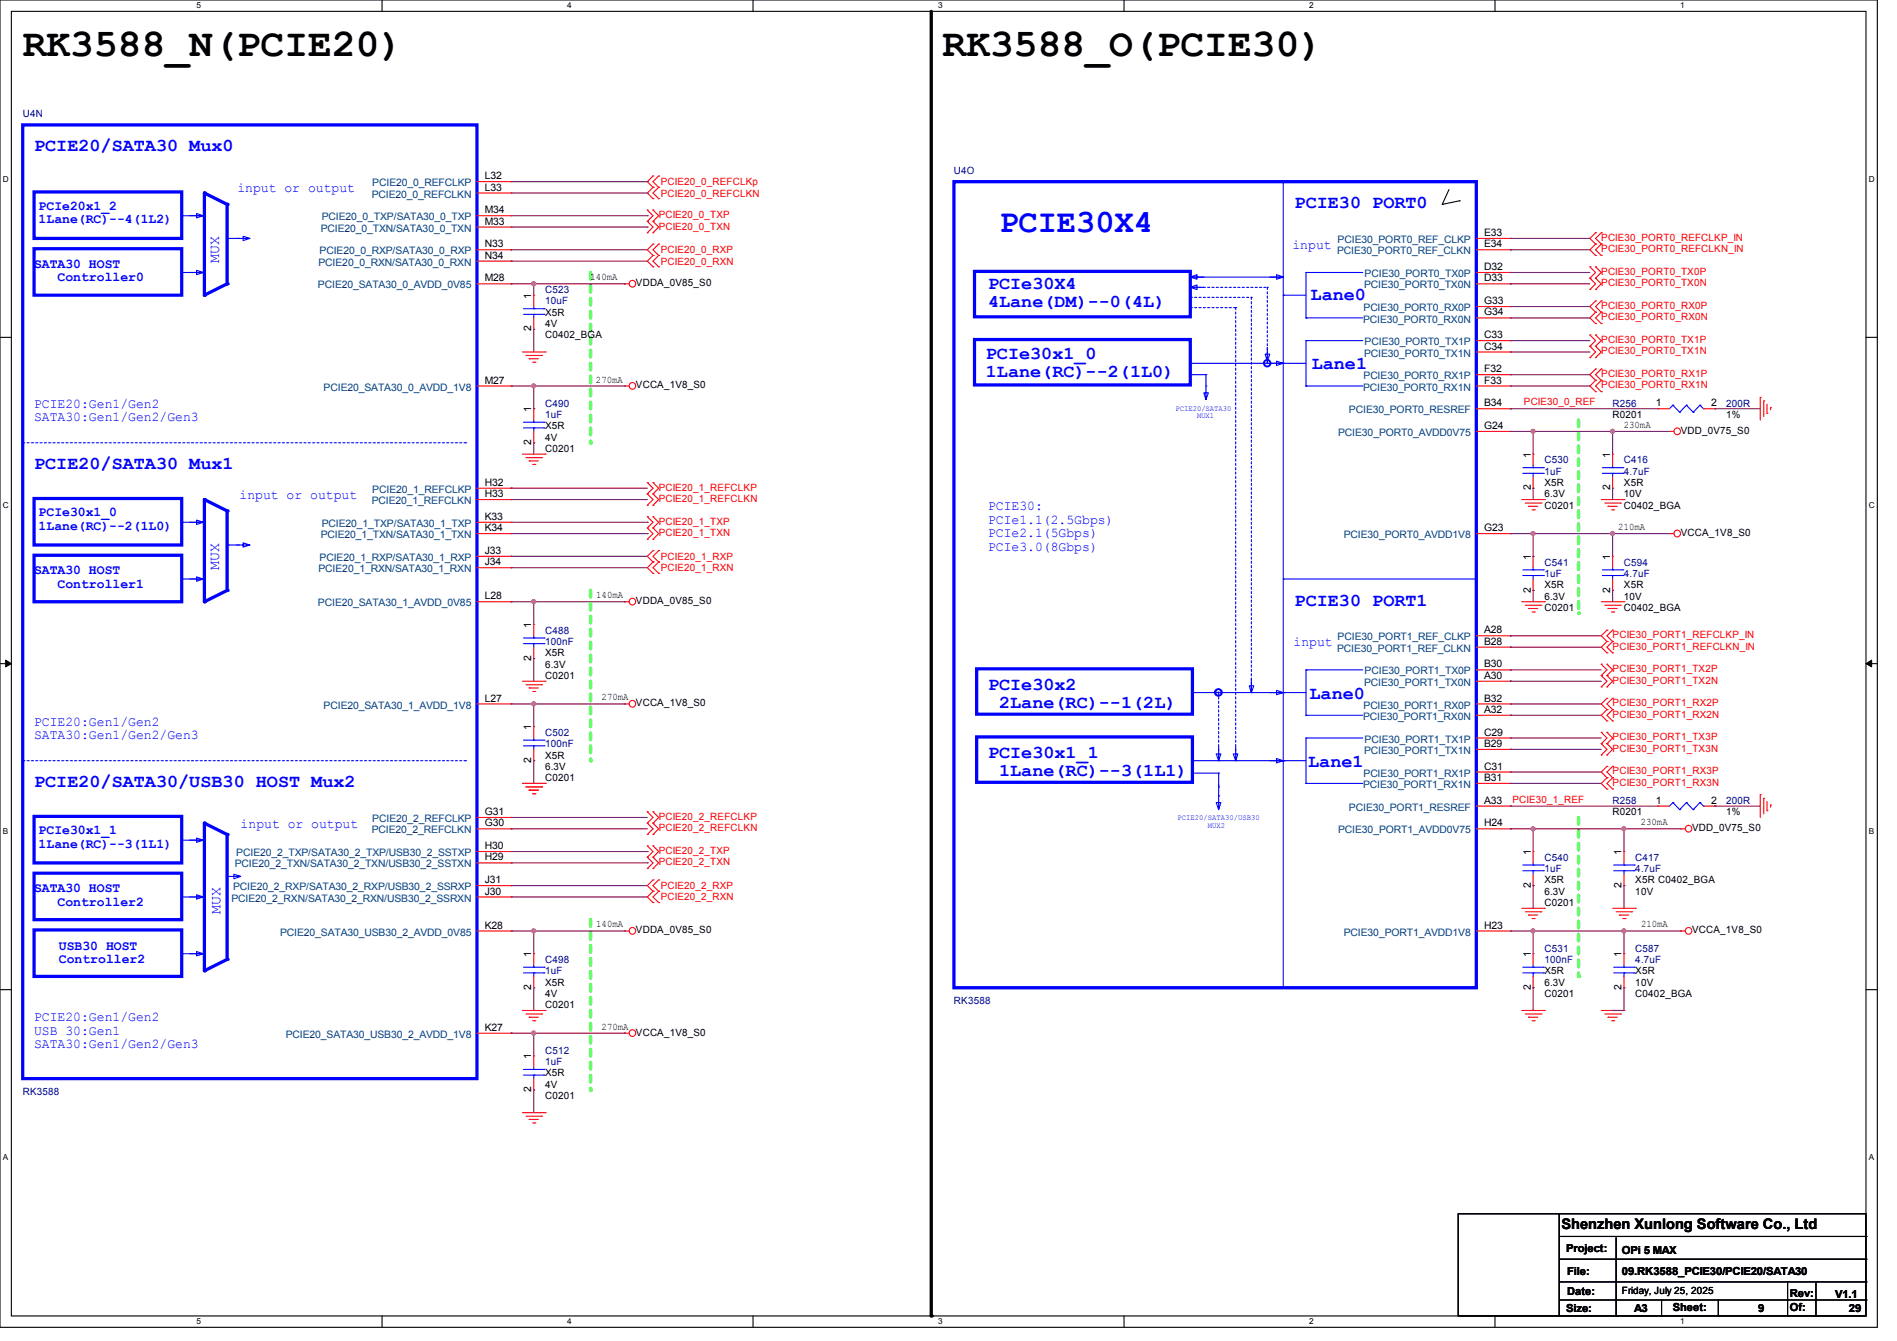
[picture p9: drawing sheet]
<svg xmlns="http://www.w3.org/2000/svg" width="297mm" height="210mm" viewBox="0 0 297 210" stroke-linecap="round" stroke-linejoin="round" font-family="sans-serif">
<g fill="none" stroke="#000" stroke-width=".17">
<path d="M0 0h293.9v207.9h-293.9zM1.8 1.8h290.3v204.3h-290.3zM59.8 0v1.8M117.9 0v1.8M176 0v1.8M234.1 0v1.8M0 52.8h1.8M292.1 52.8h1.8M0 103.9h1.8M292.1 103.9h1.8M0 155h1.8M292.1 155h1.8"/>
<path d="M59.8 206.1v1.8M117.9 206.1v1.8M176 206.1v1.8M234.1 206.1v1.8"/>
</g>
<path d="M.9 103.4l.9 .5-.9 .5zM292.1 103.9l.9-.5v1z" fill="#000"/>
<path d="M.9 103.4l.9 .5-.9 .5zM292.1 103.9l.9-.5v1z" fill="none" stroke="#000" stroke-width=".16"/>
<path d="M145.8 1.8v204.3" fill="none" stroke="#000" stroke-width=".51"/>
<circle cx="145.8" cy="206.1" r=".25" fill="#000"/>
<path d="M247.1 65.8v30.2" fill="none" stroke="#0f0" stroke-width=".51" stroke-dasharray="1 1"/>
<circle cx="247.1" cy="96" r=".25" fill="#0f0" stroke-dasharray="1 1"/>
<path d="M247.1 128v24.9" fill="none" stroke="#0f0" stroke-width=".51" stroke-dasharray="1 1"/>
<circle cx="247.1" cy="152.9" r=".25" fill="#0f0" stroke-dasharray="1 1"/>
<path d="M92.5 144v26.7" fill="none" stroke="#0f0" stroke-width=".51" stroke-dasharray="1 1"/>
<circle cx="92.5" cy="170.7" r=".25" fill="#0f0" stroke-dasharray="1 1"/>
<path d="M92.5 92.5v26.6" fill="none" stroke="#0f0" stroke-width=".51" stroke-dasharray="1 1"/>
<circle cx="92.5" cy="119.1" r=".25" fill="#0f0" stroke-dasharray="1 1"/>
<path d="M92.5 42.7v26.6" fill="none" stroke="#0f0" stroke-width=".51" stroke-dasharray="1 1"/>
<circle cx="92.5" cy="69.3" r=".25" fill="#0f0" stroke-dasharray="1 1"/>
<g fill="none" stroke="#000" stroke-width=".17">
<path d="M225.8 32h.1M226.9 29.7l-1.1 2.3M228.5 31.5h.1M228.5 31.5l-2.7 .5M228.3 190.1h15.8v16h-15.8zM244.1 190.1h48v16h-48zM244.1 197.2h48M244.3 193.6h47.8M253 193.8v12.3M292.1 193.6h.1M292.1 197.2h.1M244.1 200.7h48"/>
<path d="M244.1 203.6h48M253 206.1h.1M260.1 206.1h.1M260.1 203.6v2.5M269 206.1h.1M269 203.6v2.5M279.9 206.1h.1M279.9 200.7v5.4M284.3 200.7h.1M284.3 200.7v5.4M292.1 200.7h.1M292.1 203.6h.1"/>
</g>
<g fill="none" stroke="#f00" stroke-width=".17">
<path d="M101.3 34.7h.1M101.3 32.9h.1M101.3 36.4h.1M101.3 32.9l.9 .9-.9 .9M101.3 34.7l.9 .9-.9 .8M102.2 34.7h.1M102.2 32.9h.1M102.2 36.4h.1M102.2 38.2h.1M102.2 29.3h.1M102.2 31.1h.1M102.2 27.6h.1"/>
<path d="M102.2 32.9l.9 .9-.9 .9M102.2 34.7l.9 .9-.9 .8M102.2 38.2l-.9 .9 .9 .9M102.2 29.3l-.9 .9 .9 .9M102.2 27.6l-.9 .8 .9 .9M103.1 38.2h.1M103.1 31.1h.1M103.1 29.3h.1M103.1 27.6h.1M103.1 38.2l-.9 .9 .9 .9M103.1 29.3l-.9 .9 .9 .9M103.1 27.6l-.9 .8 .9 .9"/>
<path d="M249.8 36.4h.1M249.8 38.2h.1M249.8 36.4l-.9 .9 .9 .9M249.8 38.2l-.9 .9 .9 .9M250.7 38.2h.1M250.7 36.4h.1M250.7 36.4l-.9 .9 .9 .9M250.7 38.2l-.9 .9 .9 .9M81.8 55.1h3.5M82.3 55.7h2.5M82.8 56.2h.1M82.8 56.2h1.5"/>
<path d="M83.4 56.7h.3M83.7 56.7h.1M84.8 55.7h.1M85.3 55.1h.1M97.8 44.4h.1M97.8 44.4h.7M102.2 40h.1M102.2 41.8h.1M102.2 40l-.9 .9 .9 .9M103.1 40h.1M103.1 41.8h.1M103.1 40l-.9 .9 .9 .9"/>
<path d="M248.9 43.6h.1M248.9 41.8h.1M248.9 45.3h.1M248.9 54.2h.1M248.9 52.5h.1M248.9 56h.1M248.9 41.8l.9 .9-.9 .9M248.9 43.6l.9 .8-.9 .9M248.9 52.5l.9 .8-.9 .9M248.9 54.2l.9 .9-.9 .9M249.8 40h.1M249.8 43.6h.1"/>
<path d="M249.8 41.8h.1M249.8 45.3h.1M249.8 47.1h.1M249.8 48.9h.1M249.8 50.7h.1M249.8 57.8h.1M249.8 59.6h.1M249.8 54.2h.1M249.8 52.5h.1M249.8 56h.1M249.8 41.8l.9 .9-.9 .9M249.8 43.6l.9 .8-.9 .9"/>
<path d="M249.8 47.1l-.9 .9 .9 .9M249.8 48.9l-.9 .9 .9 .9M249.8 57.8l-.9 .9 .9 .9M249.8 59.6l-.9 .9 .9 .8M249.8 52.5l.9 .8-.9 .9M249.8 54.2l.9 .9-.9 .9M250.7 40h.1M250.7 48.9h.1M250.7 47.1h.1M250.7 50.7h.1M250.7 59.6h.1M250.7 57.8h.1"/>
<path d="M250.7 47.1l-.9 .9 .9 .9M250.7 48.9l-.9 .9 .9 .9M250.7 57.8l-.9 .9 .9 .9M250.7 59.6l-.9 .9 .9 .8M81.8 71.1h3.5M82.3 71.7h2.5M82.8 72.2h.1M82.8 72.2h1.5M83.4 72.7h.3M83.7 72.7h.1M84.8 71.7h.1M85.3 71.1h.1"/>
<path d="M97.8 60.5h.1M97.8 60.5h.7M101.3 79.1h.1M101.3 77.3h.1M101.3 75.6h.1M101.3 77.3l.9 .9-.9 .9M101.3 75.6l.9 .9-.9 .8M102.2 79.1h.1M102.2 77.3h.1M102.2 75.6h.1M102.2 77.3l.9 .9-.9 .9M102.2 75.6l.9 .9-.9 .8"/>
<path d="M238.3 78.2h3.5M238.8 78.8h2.5M239.3 79.3h.1M239.3 79.3h1.4M239.9 79.8h.3M240.2 79.8h.1M241.3 78.8h.1M241.8 78.2h.1M249.8 61.3h.1M250.7 61.3h.1M250.7 78.2h3.6M251.2 78.8h2.5"/>
<path d="M251.8 79.3h.1M251.8 79.3h1.4M252.3 79.8h.3M252.6 79.8h.1M253.7 78.8h.1M254.3 78.2h.1M261.4 67.6h.1M261.4 67.6h.7M275.6 62.2h.1M275.6 62.2v3.6M276.1 62.8h.1M276.1 62.8v2.4"/>
<path d="M276.6 64.7h.1M276.6 63.3v1.4M277.2 63.8h.1M277.2 63.8v.4M97.8 94.2h.1M97.8 94.2h.7M101.3 84.5h.1M101.3 82.7h.1M101.3 80.9h.1M101.3 82.7l.9 .9-.9 .9M101.3 80.9l.9 .9-.9 .9M102.2 84.5h.1"/>
<path d="M102.2 82.7h.1M102.2 80.9h.1M102.2 88h.1M102.2 89.8h.1M102.2 86.2h.1M102.2 82.7l.9 .9-.9 .9M102.2 80.9l.9 .9-.9 .9M102.2 88l-.9 .9 .9 .9M102.2 86.2l-.9 .9 .9 .9M103.1 89.8h.1M103.1 88h.1M103.1 86.2h.1"/>
<path d="M103.1 88l-.9 .9 .9 .9M103.1 86.2l-.9 .9 .9 .9M238.3 94.2h3.5M238.8 94.8h2.5M239.3 95.3h.1M239.3 95.3h1.4M239.9 95.8h.3M240.2 95.8h.1M241.3 94.8h.1M241.8 94.2h.1M250.7 94.2h3.6M251.2 94.8h2.5"/>
<path d="M251.6 98.7h.1M251.6 98.7l-.9 .9 .9 .9M251.8 95.3h.1M251.8 95.3h1.4M252.3 95.8h.3M252.5 98.7h.1M252.5 98.7l-.9 .9 .9 .9M252.6 95.8h.1M253.7 94.8h.1M254.3 94.2h.1M261.4 83.6h.1M261.4 83.6h.7"/>
<path d="M81.8 106.7h3.5M82.3 107.2h2.5M82.8 107.7h.1M82.8 107.7h1.5M83.4 108.3h.3M83.7 108.3h.1M84.8 107.2h.1M85.3 106.7h.1M97.8 110.2h.1M97.8 110.2h.7M250.7 105.8h.1M250.7 104h.1"/>
<path d="M250.7 107.6h.1M250.7 116.5h.1M250.7 114.7h.1M250.7 118.2h.1M250.7 104l.9 .9-.9 .9M250.7 105.8l.9 .9-.9 .9M250.7 114.7l.9 .9-.9 .9M250.7 116.5l.9 .8-.9 .9M251.6 100.5h.1M251.6 102.2h.1M251.6 105.8h.1M251.6 104h.1"/>
<path d="M251.6 107.6h.1M251.6 116.5h.1M251.6 114.7h.1M251.6 118.2h.1M251.6 109.3h.1M251.6 111.1h.1M251.6 112.9h.1M251.6 100.5l-.9 .8 .9 .9M251.6 104l.9 .9-.9 .9M251.6 105.8l.9 .9-.9 .9M251.6 114.7l.9 .9-.9 .9M251.6 116.5l.9 .8-.9 .9"/>
<path d="M251.6 109.3l-.9 .9 .9 .9M251.6 111.1l-.9 .9 .9 .9M252.5 100.5h.1M252.5 102.2h.1M252.5 111.1h.1M252.5 109.3h.1M252.5 112.9h.1M252.5 100.5l-.9 .8 .9 .9M252.5 109.3l-.9 .9 .9 .9M252.5 111.1l-.9 .9 .9 .9M81.8 122.7h3.5M82.3 123.2h2.5"/>
<path d="M82.8 123.7h.1M82.8 123.7h1.5M83.4 124.3h.3M83.7 124.3h.1M84.8 123.2h.1M85.3 122.7h.1M101.3 128.9h.1M101.3 127.1h.1M101.3 130.7h.1M101.3 134.2h.1M101.3 132.5h.1M101.3 136h.1"/>
<path d="M101.3 127.1l.9 .9-.9 .9M101.3 128.9l.9 .9-.9 .9M101.3 132.5l.9 .8-.9 .9M101.3 134.2l.9 .9-.9 .9M102.2 128.9h.1M102.2 127.1h.1M102.2 130.7h.1M102.2 139.6h.1M102.2 134.2h.1M102.2 132.5h.1M102.2 136h.1M102.2 137.8h.1"/>
<path d="M102.2 127.1l.9 .9-.9 .9M102.2 128.9l.9 .9-.9 .9M102.2 139.6l-.9 .9 .9 .9M102.2 132.5l.9 .8-.9 .9M102.2 134.2l.9 .9-.9 .9M102.2 137.8l-.9 .9 .9 .9M103.1 139.6h.1M103.1 137.8h.1M103.1 139.6l-.9 .9 .9 .9M103.1 137.8l-.9 .9 .9 .9M251.6 120h.1M251.6 121.8h.1"/>
<path d="M251.6 123.6h.1M251.6 120l-.9 .9 .9 .9M251.6 121.8l-.9 .9 .9 .9M252.5 121.8h.1M252.5 120h.1M252.5 123.6h.1M252.5 120l-.9 .9 .9 .9M252.5 121.8l-.9 .9 .9 .9M263.1 129.8h.1M263.1 129.8h.8M275.6 124.5h.1M275.6 124.5v3.5"/>
<path d="M276.1 125h.1M276.1 125v2.5M276.6 127h.1M276.6 125.5v1.5M277.2 126.1h.1M277.2 126.1v.3M81.8 158.2h3.5M82.3 158.8h2.5M82.8 159.3h.1M82.8 159.3h1.5M83.4 159.9h.3M83.7 159.9h.1"/>
<path d="M84.8 158.8h.1M85.3 158.2h.1M97.8 145.8h.1M97.8 145.8h.7M102.2 141.4h.1M103.1 141.4h.1M238.3 158.2h3.5M238.3 142.2h3.5M238.8 158.8h2.5M238.8 142.8h2.5M239.3 159.3h.1M239.3 143.3h.1"/>
<path d="M239.3 159.3h1.4M239.3 143.3h1.4M239.9 159.9h.3M239.9 143.8h.3M240.2 159.9h.1M240.2 143.8h.1M241.3 158.8h.1M241.3 142.8h.1M241.8 158.2h.1M241.8 142.2h.1M250.7 158.2h3.6M251.2 158.8h2.5"/>
<path d="M251.8 159.3h.1M251.8 159.3h1.4M252.3 159.9h.3M252.5 142.2h3.5M252.6 159.9h.1M253 142.8h2.5M253.5 143.3h.1M253.5 143.3h1.5M253.7 158.8h.1M254.1 143.8h.3M254.3 158.2h.1M254.4 143.8h.1"/>
<path d="M255.5 142.8h.1M256 142.2h.1M263.1 145.8h.1M263.1 145.8h.8M81.8 174.2h3.5M82.3 174.8h2.5M82.8 175.3h.1M82.8 175.3h1.5M83.4 175.9h.3M83.7 175.9h.1M84.8 174.8h.1M85.3 174.2h.1"/>
<path d="M97.8 161.8h.1M97.8 161.8h.7"/>
<circle cx="99" cy="44.4" r=".52"/>
<circle cx="99" cy="60.4" r=".52"/>
<circle cx="262.6" cy="67.5" r=".52"/>
<circle cx="99" cy="94.2" r=".52"/>
<circle cx="262.6" cy="83.5" r=".52"/>
<circle cx="99" cy="110.2" r=".52"/>
<circle cx="264.4" cy="129.8" r=".52"/>
<circle cx="99" cy="145.8" r=".52"/>
<circle cx="264.4" cy="145.8" r=".52"/>
<circle cx="99" cy="161.8" r=".52"/>
</g>
<path d="M3.6 19.6h71.1v149.3h-71.1zM5.3 30.1h23.1v7.2h-23.1zM5.3 38.9h23.1v7.3h-23.1zM5.3 78.1h23.1v7.2h-23.1zM5.3 87h23.1v7.2h-23.1zM5.3 136.7h23.1v7.3h-23.1zM5.3 127.8h23.1v7.3h-23.1zM32 128.9v23.1M5.3 145.6h23.1v7.3h-23.1z" fill="none" stroke="#00f" stroke-width=".51"/>
<path d="M3.6 69.3h69.3M72.9 69.3h.1M3.6 119.1h69.3M72.9 119.1h.1" fill="none" stroke="#00f" stroke-width=".17" stroke-dasharray=".3 .3"/>
<path d="M28.4 131.6h3.6M32 131.6h.1" fill="none" stroke="#00f" stroke-width=".17"/>
<circle cx="32" cy="152" r=".25" fill="#00f"/>
<path d="M35.6 150.2l-3.6 1.8" fill="none" stroke="#00f" stroke-width=".51"/>
<circle cx="35.6" cy="150.2" r=".25" fill="#00f"/>
<path d="M35.6 130.7v19.5" fill="none" stroke="#00f" stroke-width=".51"/>
<circle cx="35.6" cy="130.7" r=".25" fill="#00f"/>
<path d="M32 128.9l3.6 1.8" fill="none" stroke="#00f" stroke-width=".51"/>
<circle cx="32" cy="128.9" r=".25" fill="#00f"/>
<path d="M35.7 85.3h.1M35.7 85.3h1.8M28.4 140.5h3.6M28.4 149.4h3.6M32 140.5h.1M32 149.4h.1" fill="none" stroke="#00f" stroke-width=".17"/>
<path d="M35.6 80v12.5" fill="none" stroke="#00f" stroke-width=".51"/>
<circle cx="35.6" cy="80" r=".25" fill="#00f"/>
<path d="M28.4 90.7h3.6M32 90.7h.1" fill="none" stroke="#00f" stroke-width=".17"/>
<path d="M35.6 92.5l-3.6 1.7" fill="none" stroke="#00f" stroke-width=".51"/>
<circle cx="35.6" cy="92.5" r=".25" fill="#00f"/>
<path d="M32 78.2l3.6 1.8" fill="none" stroke="#00f" stroke-width=".51"/>
<circle cx="32" cy="78.2" r=".25" fill="#00f"/>
<path d="M32 78.2v16" fill="none" stroke="#00f" stroke-width=".51"/>
<circle cx="32" cy="94.2" r=".25" fill="#00f"/>
<path d="M28.4 81.8h3.6M32 81.8h.1" fill="none" stroke="#00f" stroke-width=".17"/>
<path d="M32 30.2v16" fill="none" stroke="#00f" stroke-width=".51"/>
<circle cx="32" cy="46.2" r=".25" fill="#00f"/>
<path d="M32 30.2l3.6 1.8" fill="none" stroke="#00f" stroke-width=".51"/>
<circle cx="32" cy="30.2" r=".25" fill="#00f"/>
<path d="M35.6 44.4l-3.6 1.8" fill="none" stroke="#00f" stroke-width=".51"/>
<circle cx="35.6" cy="44.4" r=".25" fill="#00f"/>
<path d="M28.4 42.7h3.6M32 42.7h.1" fill="none" stroke="#00f" stroke-width=".17"/>
<path d="M35.6 32v12.4" fill="none" stroke="#00f" stroke-width=".51"/>
<circle cx="35.6" cy="32" r=".25" fill="#00f"/>
<g fill="none" stroke="#00f" stroke-width=".17">
<path d="M28.4 33.8h3.6M29.7 33.8h2.1l-1 .3v-.7l1 .4M32 33.8h.1M35.7 37.3h.1M35.7 37.3h1.8M37 37.3h2.1l-1 .4v-.7l1 .3M200.9 28.4v126.3M29.7 42.7h2.1l-1 .3v-.7l1 .4M82 49.2h3.2M82 48.3h3.2M83.6 48.3h.1M83.6 49.2h.1"/>
<path d="M83.6 48v.3M83.6 49.2v.6M85.2 49.2h.1M85.2 48.3h.1M186.4 43.4h.1M186.4 56.9h.1M186.4 56.9h18.1M186.4 43.4h14.5M186.4 58.7h2.4M188.8 58.7h.1M188.8 58.7v1.8M200.9 46.2h.1"/>
<path d="M200.9 56.9h.1M200.9 46.2h3.6M204.5 42.7h.1M204.5 49.8h.1M204.5 53.3h.1M204.5 42.7h8.9M204.5 49.8h8.9M204.5 42.7v7.1M204.5 53.3v7.2M204.5 53.3h8.9M82 67h3.2M82 66.1h3.2"/>
<path d="M83.6 66.1h.1M83.6 67h.1M83.6 65.8v.3M83.6 67v.6M85.2 67h.1M85.2 66.1h.1M188.8 60.5h.1M204.5 60.5h.1M204.5 60.5h8.9M238.4 74.1h3.2M238.4 73.2h3.2M240 73.2h.1"/>
<path d="M240 74.1h.1M240 72.9v.3M240 74.1v.6M241.6 74.1h.1M241.6 73.2h.1M250.9 74.1h3.2M250.9 73.2h3.2M252.5 73.2h.1M252.5 74.1h.1M252.5 72.9v.3M252.5 74.1v.6M254.1 74.1h.1"/>
<path d="M254.1 73.2h.1M29.7 81.8h2.1l-1 .3v-.7l1 .4M29.7 90.7h2.1l-1 .3v-.7l1 .4M37 85.3h2.1l-1 .4v-.7l1 .3M200.9 90.7h.1M200.9 90.7h30.2M186.7 108.5h.1M186.7 119.1h.1M186.7 108.5h17.8M186.7 119.1h17.8M200.9 108.5h.1M200.9 119.1h.1"/>
<path d="M204.5 112h.1M204.5 104.9h.1M204.5 115.6h.1M204.5 104.9v7.1M204.5 115.6v7.1M204.5 112h8.9M204.5 104.9h8.9M204.5 115.6h8.9M29.7 131.6h2.1l-1 .3v-.7l1 .4M35.6 137.2h2.1l-1.1 .4v-.7l1.1 .3M186.7 121.1h4.1M190.8 124.6h.1"/>
<path d="M190.8 121.1h.1M190.8 123.2h.1M190.8 121.1v3.5M204.5 122.7h.1M204.5 122.7h8.9M238.4 136.4h3.2M238.4 135.5h3.2M240 135.5h.1M240 136.4h.1M240 135.1v.4M240 136.4v.5M241.6 136.4h.1"/>
<path d="M241.6 135.5h.1M252.6 136.4h3.3M252.6 135.5h3.3M254.3 135.5h.1M254.3 136.4h.1M254.3 135.1v.4M254.3 136.4v.5M255.9 136.4h.1M255.9 135.5h.1M29.7 140.5h2.1l-1 .3v-.7l1 .4M29.7 149.4h2.1l-1 .3v-.7l1 .4M200.9 154.7h.1"/>
<path d="M238.4 152.4h3.2M238.4 151.5h3.2M240 151.5h.1M240 152.4h.1M240 151.1v.4M240 152.4v.5M241.6 152.4h.1M241.6 151.5h.1M252.6 152.4h3.3M252.6 151.5h3.3M254.3 151.5h.1M254.3 152.4h.1"/>
<path d="M254.3 151.1v.4M254.3 152.4v.5M255.9 152.4h.1M255.9 151.5h.1"/>
</g>
<g fill="none" stroke="#f00" stroke-width=".17">
<path d="M74.7 28.4h5.3M74.7 30.2h5.3M74.7 35.6h5.3M74.7 33.8h5.3M74.7 39.1h5.3M80 28.4h.1M80 30.2h.1M80 35.6h.1M80 33.8h.1M80 39.1h.1M74.7 44.4h5.3M74.7 40.9h5.3"/>
<path d="M80 44.4h.1M80 40.9h.1M83.6 46.2h.1M83.6 51.6h.1M83.6 46.2v1.8M83.6 49.8v1.8M74.7 76.5h5.3M74.7 78.2h5.3M74.7 60.5h5.3M80 76.5h.1M80 78.2h.1M80 60.5h.1"/>
<path d="M83.6 64h.1M83.6 69.3h.1M83.6 64v1.8M83.6 67.6v1.7M240 71.1h.1M240 76.5h.1M240 71.1v1.8M240 74.7v1.8M252.5 71.1h.1M252.5 76.5h.1M252.5 71.1v1.8M252.5 74.7v1.8"/>
<path d="M74.7 87.1h5.3M74.7 88.9h5.3M74.7 81.8h5.3M74.7 83.6h5.3M74.7 94.2h5.3M80 87.1h.1M80 88.9h.1M80 81.8h.1M80 83.6h.1M80 94.2h.1M74.7 110.2h5.3M80 110.2h.1"/>
<path d="M74.7 129.8h5.3M74.7 128h5.3M74.7 135.1h5.3M74.7 133.3h5.3M74.7 138.7h5.3M80 129.8h.1M80 128h.1M80 135.1h.1M80 133.3h.1M80 138.7h.1M240 133.3h.1M240 138.7h.1"/>
<path d="M240 133.3v1.8M240 136.9v1.8M254.3 133.3h.1M254.3 138.7h.1M254.3 133.3v1.8M254.3 136.9v1.8M74.7 140.5h5.3M74.7 145.8h5.3M80 140.5h.1M80 145.8h.1M240 149.4h.1M240 154.7h.1"/>
<path d="M240 149.4v1.7M240 152.9v1.8M254.3 149.4h.1M254.3 154.7h.1M254.3 149.4v1.7M254.3 152.9v1.8M74.7 161.8h5.3M80 161.8h.1"/>
</g>
<path d="M149.4 28.4h81.7v126.3h-81.7zM152.6 42.5h33.8v7.1h-33.8zM152.6 53.2h33.8v7.1h-33.8zM152.9 104.7h33.8v7.1h-33.8zM152.9 115.4h33.8v7.1h-33.8z" fill="none" stroke="#00f" stroke-width=".51"/>
<g fill="none" stroke="#00f" stroke-width=".17" stroke-dasharray=".3 .3">
<path d="M186.4 45h12M186.4 46.6h9.5M186.4 48.2h7.1M193.5 48.2h.1M193.5 48.2v70.9M195.9 46.6h.1M195.9 46.6v61.9M198.4 45h.1M198.4 45v11.9M198.4 56.9h.1M190.8 108.5v10.6M190.8 119.1h.1"/>
<path d="M193.5 119.1h.1M195.9 108.5h.1"/>
</g>
<path d="M190.6 108.3h.3v.2h-.3z" fill-rule="evenodd" fill="#00f"/>
<path d="M190.6 108.3h.3v.2h-.3z" fill="none" stroke="#00f" stroke-width="1.1"/>
<circle cx="198.4" cy="56.9" r=".15" fill="#00f"/>
<circle cx="198.4" cy="56.9" r=".15" fill="none" stroke="#00f" stroke-width="1.1"/>
<g fill="none" stroke="#00f" stroke-width=".17">
<path d="M186.4 43.4l1 .3v-.7l-1 .4h2.1M186.4 45l1 .3v-.7l-1 .4h2.1M198.4 54.4v2.2l-.3-1.1h.7l-.4 1.1M198.8 43.4h2.1l-1 .3v-.7l1 .4M198.8 56.9h2.1l-1 .3v-.6l1 .3M188.8 60.5v2.1l-.3-1.1h.7l-.4 1.1M261.9 63.5h.1M261.9 63.5l-.5 .5M261.9 63.5l1.1 1.1M263 64.6h.1M264 63.5h.1M264 63.5l-1 1.1"/>
<path d="M264 63.5l1.1 1.1M265.1 64.6h.1M266.1 63.5h.1M266.1 63.5l-1 1.1M266.1 63.5l.6 .5M266.7 64h.1M82 99.9h3.2M83.6 99.9h.1M83.6 99.6v.3M85.2 99.9h.1M238.4 90.1h3.2M238.4 89.2h3.2"/>
<path d="M240 89.2h.1M240 90.1h.1M240 88.9v.3M240 90.1v.6M241.6 90.1h.1M241.6 89.2h.1M250.9 90.1h3.2M250.9 89.2h3.2M252.5 89.2h.1M252.5 90.1h.1M252.5 88.9v.3M252.5 90.1v.6"/>
<path d="M254.1 90.1h.1M254.1 89.2h.1M82 100.8h3.2M82 116.8h3.2M82 115.9h3.2M83.6 100.8h.1M83.6 115.9h.1M83.6 116.8h.1M83.6 100.8v.5M83.6 115.6v.3M83.6 116.8v.5M85.2 100.8h.1"/>
<path d="M85.2 116.8h.1M85.2 115.9h.1M190.8 117v2.1l-.4-1h.7l-.3 1M193.5 117v2.1l-.4-1h.7l-.3 1M195.9 106.3v2.2l-.3-1.1h.7l-.4 1.1M198.8 108.5h2.1l-1 .3v-.7l1 .4M198.8 119.1h2.1l-1 .4v-.7l1 .3M190.8 124.6v2.2l-.4-1.1h.7l-.3 1.1M261.9 125.7h.1M261.9 125.7l-.5 .5M261.9 125.7l1.1 1.1M263 126.8h.1"/>
<path d="M264 125.7h.1M264 125.7l-1 1.1M264 125.7l1.1 1.1M265.1 126.8h.1M266.1 125.7h.1M266.1 125.7l-1 1.1M266.1 125.7l.6 .5M266.7 126.2h.1M82 152.4h3.2M82 151.5h3.2M83.6 151.5h.1M83.6 152.4h.1"/>
<path d="M83.6 151.1v.4M83.6 152.4v.5M85.2 152.4h.1M85.2 151.5h.1M82 168.4h3.2M82 167.5h3.2M83.6 167.5h.1M83.6 168.4h.1M83.6 167.1v.4M83.6 168.4v.5M85.2 168.4h.1M85.2 167.5h.1"/>
</g>
<g fill="none" stroke="#f00" stroke-width=".17">
<path d="M231.1 37.3h5.4M231.1 39.1h5.4M236.5 37.3h.1M236.5 39.1h.1M231.1 53.3h5.4M231.1 55.1h5.4M231.1 42.7h5.4M231.1 44.4h5.4M231.1 58.7h5.4M231.1 48h5.4M231.1 49.8h5.4M236.5 53.3h.1"/>
<path d="M236.5 55.1h.1M236.5 42.7h.1M236.5 44.4h.1M236.5 58.7h.1M236.5 48h.1M236.5 49.8h.1M231.1 64h5.4M231.1 60.5h5.4M231.1 67.6h5.4M236.5 64h.1M236.5 60.5h.1M236.5 67.6h.1"/>
<path d="M259.6 64h.1M259.6 64h1.8M266.7 64h1.8M268.5 64h.1M83.6 97.8h.1M83.6 97.8v1.8M231.1 99.6h5.4M231.1 83.6h5.4M236.5 99.6h.1M236.5 83.6h.1M240 87.1h.1M240 92.5h.1"/>
<path d="M240 87.1v1.8M240 90.7v1.8M252.5 87.1h.1M252.5 92.5h.1M252.5 87.1v1.8M252.5 90.7v1.8M83.6 103.1h.1M83.6 113.8h.1M83.6 119.1h.1M83.6 101.3v1.8M83.6 113.8v1.8M83.6 117.3v1.8"/>
<path d="M231.1 106.7h5.4M231.1 112h5.4M231.1 101.3h5.4M231.1 117.3h5.4M231.1 104.9h5.4M231.1 110.2h5.4M231.1 115.6h5.4M236.5 106.7h.1M236.5 112h.1M236.5 101.3h.1M236.5 117.3h.1M236.5 104.9h.1"/>
<path d="M236.5 110.2h.1M236.5 115.6h.1M231.1 126.2h5.4M231.1 122.7h5.4M231.1 120.9h5.4M231.1 129.8h5.4M236.5 126.2h.1M236.5 122.7h.1M236.5 120.9h.1M236.5 129.8h.1M259.6 126.2h.1M259.6 126.2h1.8"/>
<path d="M266.7 126.2h1.8M268.5 126.2h.1M83.6 149.4h.1M83.6 154.7h.1M83.6 149.4v1.7M83.6 152.9v1.8M231.1 145.8h5.4M236.5 145.8h.1M83.6 165.4h.1M83.6 170.7h.1M83.6 165.4v1.7M83.6 168.9v1.8"/>
</g>
<g fill="none" stroke="#800040" stroke-width=".17">
<path d="M236.5 37.3h.1M236.5 39.1h.1M236.5 37.3h12.4M236.5 39.1h12.4M236.5 42.7h.1M236.5 44.4h.1M236.5 48h.1M236.5 49.8h.1M236.5 58.7h.1M236.5 53.3h.1M236.5 55.1h.1M236.5 42.7h12.4"/>
<path d="M236.5 44.4h12.4M236.5 48h12.4M236.5 49.8h12.4M236.5 58.7h12.4M236.5 53.3h12.4M236.5 55.1h12.4M236.5 60.5h.1M236.5 60.5h12.4M240 92.5h.1M240 83.6h.1M240 92.5v1.7M240 83.6h12.5"/>
</g>
<circle cx="240" cy="83.5" r=".32" fill="#f0f"/>
<circle cx="240" cy="83.5" r=".32" fill="none" stroke="#f0f" stroke-width=".17"/>
<g fill="none" stroke="#800040" stroke-width=".17">
<path d="M236.5 67.6h.1M236.5 64h.1M236.5 64h23.1M236.5 67.6h16M240 76.5h.1M240 67.6h.1M240 67.6v3.5M240 76.5v1.7M252.5 76.5h.1M252.5 76.5v1.7M268.5 64h.1M268.5 64h7.1"/>
<path d="M236.5 83.6h.1M236.5 83.6h3.5v3.5M240 87.1h.1M252.5 92.5h.1M252.5 83.6h.1M252.5 83.6v3.5M252.5 92.5v1.7"/>
</g>
<circle cx="240" cy="67.5" r=".32" fill="#f0f"/>
<circle cx="240" cy="67.5" r=".32" fill="none" stroke="#f0f" stroke-width=".17"/>
<path d="M252.5 67.6h.1M252.5 67.6v3.5M236.5 126.2h.1M236.5 129.8h.1M236.5 126.2h23.1M236.5 129.8h3.5M254.3 129.8h.1M254.3 129.8h8.8M268.5 126.2h.1M268.5 126.2h7.1M254.3 145.8h.1M254.3 145.8h8.8" fill="none" stroke="#800040" stroke-width=".17"/>
<circle cx="254.2" cy="145.8" r=".32" fill="#f0f"/>
<circle cx="254.2" cy="145.8" r=".32" fill="none" stroke="#f0f" stroke-width=".17"/>
<path d="M240 145.8h.1M240 145.8v3.6M240 145.8h14.3M254.3 145.8h.1M254.3 145.8v3.6" fill="none" stroke="#800040" stroke-width=".17"/>
<circle cx="240" cy="145.8" r=".32" fill="#f0f"/>
<circle cx="240" cy="145.8" r=".32" fill="none" stroke="#f0f" stroke-width=".17"/>
<g fill="none" stroke="#800040" stroke-width=".17">
<path d="M236.5 99.6h.1M236.5 99.6h14.2M236.5 101.3h.1M236.5 106.7h.1M236.5 104.9h.1M236.5 117.3h.1M236.5 115.6h.1M236.5 112h.1M236.5 110.2h.1M236.5 101.3h14.2M236.5 106.7h14.2M236.5 104.9h14.2"/>
<path d="M236.5 117.3h14.2M236.5 115.6h14.2M236.5 112h14.2M236.5 110.2h14.2M236.5 122.7h.1M236.5 120.9h.1M236.5 122.7h14.2M236.5 120.9h14.2M240 129.8h.1M240 129.8v3.5M236.5 145.8h.1M236.5 145.8h3.5"/>
</g>
<circle cx="240" cy="129.8" r=".32" fill="#f0f"/>
<circle cx="240" cy="129.8" r=".32" fill="none" stroke="#f0f" stroke-width=".17"/>
<path d="M240 129.8h.1M240 129.8h14.3M254.3 129.8h.1M254.3 129.8v3.5" fill="none" stroke="#800040" stroke-width=".17"/>
<circle cx="254.2" cy="129.8" r=".32" fill="#f0f"/>
<circle cx="254.2" cy="129.8" r=".32" fill="none" stroke="#f0f" stroke-width=".17"/>
<g fill="none" stroke="#800040" stroke-width=".17">
<path d="M83.6 119.1h.1M83.6 110.2h.1M83.6 110.2v3.6M83.6 119.1v3.6M83.6 110.2h14.2M97.8 110.2h.1M240 138.7h.1M240 138.7v3.5M254.3 138.7h.1M254.3 138.7v3.5M83.6 154.7h.1M83.6 145.8h.1"/>
<path d="M83.6 145.8v3.6M83.6 154.7v3.5M240 154.7h.1M240 154.7v3.5M254.3 154.7h.1M254.3 154.7v3.5M83.6 170.7h.1M83.6 161.8h.1M83.6 161.8v3.6M83.6 170.7v3.5"/>
</g>
<circle cx="83.5" cy="110.2" r=".32" fill="#f0f"/>
<circle cx="83.5" cy="110.2" r=".32" fill="none" stroke="#f0f" stroke-width=".17"/>
<path d="M83.6 94.2h14.2M97.8 94.2h.1" fill="none" stroke="#800040" stroke-width=".17"/>
<circle cx="83.5" cy="94.2" r=".32" fill="#f0f"/>
<circle cx="83.5" cy="94.2" r=".32" fill="none" stroke="#f0f" stroke-width=".17"/>
<path d="M83.6 51.6h.1M83.6 51.6v3.5M83.6 44.4h14.2M97.8 44.4h.1M83.6 94.2h.1M83.6 94.2v3.6M83.6 103.1h.1M83.6 103.1v3.6" fill="none" stroke="#800040" stroke-width=".17"/>
<circle cx="83.5" cy="44.4" r=".32" fill="#f0f"/>
<circle cx="83.5" cy="44.4" r=".32" fill="none" stroke="#f0f" stroke-width=".17"/>
<path d="M83.6 44.4h.1M83.6 44.4v1.8M83.6 60.5h14.2M97.8 60.5h.1" fill="none" stroke="#800040" stroke-width=".17"/>
<circle cx="83.5" cy="60.4" r=".32" fill="#f0f"/>
<circle cx="83.5" cy="60.4" r=".32" fill="none" stroke="#f0f" stroke-width=".17"/>
<path d="M83.6 64h.1M83.6 69.3h.1M83.6 60.5v3.5M83.6 69.3v1.8M83.6 161.8h14.2M97.8 161.8h.1" fill="none" stroke="#800040" stroke-width=".17"/>
<circle cx="83.5" cy="161.8" r=".32" fill="#f0f"/>
<circle cx="83.5" cy="161.8" r=".32" fill="none" stroke="#f0f" stroke-width=".17"/>
<path d="M83.6 145.8h14.2M97.8 145.8h.1" fill="none" stroke="#800040" stroke-width=".17"/>
<circle cx="83.5" cy="145.8" r=".32" fill="#f0f"/>
<circle cx="83.5" cy="145.8" r=".32" fill="none" stroke="#f0f" stroke-width=".17"/>
<path d="M252.5 83.6h.1M252.5 83.6h8.9" fill="none" stroke="#800040" stroke-width=".17"/>
<circle cx="252.5" cy="83.5" r=".32" fill="#f0f"/>
<circle cx="252.5" cy="83.5" r=".32" fill="none" stroke="#f0f" stroke-width=".17"/>
<path d="M252.5 67.6h.1M252.5 67.6h8.9" fill="none" stroke="#800040" stroke-width=".17"/>
<circle cx="252.5" cy="67.5" r=".32" fill="#f0f"/>
<circle cx="252.5" cy="67.5" r=".32" fill="none" stroke="#f0f" stroke-width=".17"/>
<g fill="none" stroke="#800040" stroke-width=".17">
<path d="M80 39.1h.1M80 33.8h21.3M80 39.1h21.3M80 35.6h21.3M80 30.2h21.3M80 28.4h21.3M101.3 33.8h.1M101.3 35.6h.1M101.3 30.2h.1M101.3 28.4h.1M80 40.9h.1M80 44.4h.1"/>
<path d="M80 40.9h21.3M80 44.4h3.6M80 60.5h.1M80 78.2h.1M80 76.5h.1M80 60.5h3.6M80 78.2h21.3M80 76.5h21.3M80 88.9h.1M80 87.1h.1M80 94.2h.1M80 88.9h21.3"/>
<path d="M80 87.1h21.3M80 83.6h21.3M80 81.8h21.3M80 94.2h3.6M101.3 83.6h.1M101.3 81.8h.1M80 110.2h.1M80 110.2h3.6M80 138.7h.1M80 129.8h.1M80 128h.1M80 138.7h21.3"/>
<path d="M80 135.1h21.3M80 133.3h21.3M80 129.8h21.3M80 128h21.3M101.3 135.1h.1M101.3 133.3h.1M80 145.8h.1M80 140.5h.1M80 145.8h3.6M80 140.5h21.3M252.5 158.2h.1M252.5 158.2h1.8"/>
<path d="M80 161.8h.1M80 161.8h3.6"/>
</g>
<circle cx="240" cy="83.5" r=".32" fill="#f0f"/>
<circle cx="240" cy="83.5" r=".32" fill="none" stroke="#f0f" stroke-width=".17"/>
<circle cx="240" cy="67.5" r=".32" fill="#f0f"/>
<circle cx="240" cy="67.5" r=".32" fill="none" stroke="#f0f" stroke-width=".17"/>
<circle cx="254.2" cy="145.8" r=".32" fill="#f0f"/>
<circle cx="254.2" cy="145.8" r=".32" fill="none" stroke="#f0f" stroke-width=".17"/>
<circle cx="240" cy="145.8" r=".32" fill="#f0f"/>
<circle cx="240" cy="145.8" r=".32" fill="none" stroke="#f0f" stroke-width=".17"/>
<circle cx="240" cy="129.8" r=".32" fill="#f0f"/>
<circle cx="240" cy="129.8" r=".32" fill="none" stroke="#f0f" stroke-width=".17"/>
<circle cx="254.2" cy="129.8" r=".32" fill="#f0f"/>
<circle cx="254.2" cy="129.8" r=".32" fill="none" stroke="#f0f" stroke-width=".17"/>
<circle cx="83.5" cy="110.2" r=".32" fill="#f0f"/>
<circle cx="83.5" cy="110.2" r=".32" fill="none" stroke="#f0f" stroke-width=".17"/>
<circle cx="83.5" cy="94.2" r=".32" fill="#f0f"/>
<circle cx="83.5" cy="94.2" r=".32" fill="none" stroke="#f0f" stroke-width=".17"/>
<circle cx="83.5" cy="44.4" r=".32" fill="#f0f"/>
<circle cx="83.5" cy="44.4" r=".32" fill="none" stroke="#f0f" stroke-width=".17"/>
<circle cx="83.5" cy="60.4" r=".32" fill="#f0f"/>
<circle cx="83.5" cy="60.4" r=".32" fill="none" stroke="#f0f" stroke-width=".17"/>
<circle cx="83.5" cy="161.8" r=".32" fill="#f0f"/>
<circle cx="83.5" cy="161.8" r=".32" fill="none" stroke="#f0f" stroke-width=".17"/>
<circle cx="83.5" cy="145.8" r=".32" fill="#f0f"/>
<circle cx="83.5" cy="145.8" r=".32" fill="none" stroke="#f0f" stroke-width=".17"/>
<circle cx="252.5" cy="83.5" r=".32" fill="#f0f"/>
<circle cx="252.5" cy="83.5" r=".32" fill="none" stroke="#f0f" stroke-width=".17"/>
<circle cx="252.5" cy="67.5" r=".32" fill="#f0f"/>
<circle cx="252.5" cy="67.5" r=".32" fill="none" stroke="#f0f" stroke-width=".17"/>
<g font-size="6.2">
<text x="3.6" y="8.8">RK3588_N(PCIE20)</text>
<text x="147.6" y="8.8">RK3588_O(PCIE30)</text>
</g>
<text font-size="5.1" fill="#00f" x="156.5" y="36.3">PCIE30X4</text>
<g font-size="2.8" fill="#00f">
<text x="5.3" y="23.7">PCIE20/SATA30 Mux0</text>
<text x="202.7" y="32.6">PCIE30 PORT0</text>
<text x="154.7" y="45.2">PCIe30X4</text>
<text x="205.2" y="47">Lane0</text>
<text x="154.7" y="48">4Lane(DM)--0(4L)</text>
<text x="154.3" y="56.3">PCIe30x1_0</text>
<text x="154.3" y="59.1">1Lane(RC)--2(1L0)</text>
<text x="205.4" y="57.8">Lane1</text>
<text x="5.3" y="73.5">PCIE20/SATA30 Mux1</text>
<text x="202.7" y="94.8">PCIE30 PORT1</text>
<text x="154.7" y="108">PCIe30x2</text>
<text x="156.4" y="110.8">2Lane(RC)--1(2L)</text>
<text x="205" y="109.4">Lane0</text>
<text x="154.7" y="118.7">PCIe30x1_1</text>
<text x="5.3" y="123.3">PCIE20/SATA30/USB30 HOST Mux2</text>
<text x="156.4" y="121.5">1Lane(RC)--3(1L1)</text>
<text x="204.8" y="120.1">Lane1</text>
</g>
<g font-size="2.3" fill="#00f">
<text x="34.3" y="41.2" transform="rotate(-90 34.3 41.2)">MUX</text>
<text x="34.3" y="89.2" transform="rotate(-90 34.3 89.2)">MUX</text>
<text x="34.5" y="143.1" transform="rotate(-90 34.5 143.1)">MUX</text>
</g>
<text font-size="2.3" x="244.5" y="192.5">Shenzhen Xunlong Software Co., Ltd</text>
<g font-size="2.1" fill="#00f">
<text x="6.1" y="32.9">PCIe20x1_2</text>
<text x="6.1" y="35">1Lane(RC)--4(1L2)</text>
<text x="37.2" y="30.1">input or output</text>
<text x="5.3" y="41.9">SATA30 HOST</text>
<text x="202.4" y="39">input</text>
<text x="9" y="44">Controller0</text>
<text x="5.3" y="63.9">PCIE20:Gen1/Gen2</text>
<text x="5.3" y="66">SATA30:Gen1/Gen2/Gen3</text>
<text x="6.1" y="80.9">PCIe30x1_0</text>
<text x="6.1" y="83">1Lane(RC)--2(1L0)</text>
<text x="37.5" y="78.1">input or output</text>
<text x="154.7" y="79.9">PCIE30:</text>
<text x="154.7" y="82">PCIe1.1(2.5Gbps)</text>
<text x="5.3" y="89.9">SATA30 HOST</text>
<text x="154.7" y="84.1">PCIe2.1(5Gbps)</text>
<text x="154.7" y="86.2">PCIe3.0(8Gbps)</text>
<text x="9" y="92">Controller1</text>
<text x="202.5" y="101.2">input</text>
<text x="5.3" y="113.7">PCIE20:Gen1/Gen2</text>
<text x="5.3" y="115.8">SATA30:Gen1/Gen2/Gen3</text>
<text x="6.1" y="130.6">PCIe30x1_1</text>
<text x="37.7" y="129.7">input or output</text>
<text x="6.1" y="132.8">1Lane(RC)--3(1L1)</text>
<text x="5.3" y="139.7">SATA30 HOST</text>
<text x="9" y="141.8">Controller2</text>
<text x="9.2" y="148.8">USB30 HOST</text>
<text x="9.2" y="150.9">Controller2</text>
<text x="5.3" y="159.9">PCIE20:Gen1/Gen2</text>
<text x="5.3" y="162">USB 30:Gen1</text>
<text x="5.3" y="164.1">SATA30:Gen1/Gen2/Gen3</text>
</g>
<g font-size="1.7">
<text x="245.2" y="196.1">Project:</text>
<text x="253.9" y="196.3">OPi 5 MAX</text>
<text x="245.4" y="199.7">File:</text>
<text x="245.4" y="202.9">Date:</text>
<text x="253.9" y="199.7">09.RK3588_PCIE30/PCIE20/SATA30</text>
<text x="280.2" y="203.1">Rev:</text>
<text x="287.3" y="203.2">V1.1</text>
<text x="245.2" y="205.5">Size:</text>
<text x="255.9" y="205.5">A3</text>
<text x="261.9" y="205.4">Sheet:</text>
<text x="275.3" y="205.5">9</text>
<text x="280.2" y="205.4">Of:</text>
<text x="289.5" y="205.5">29</text>
</g>
<g font-size="1.6" fill="#000080">
<text x="3.6" y="18.3">U4N</text>
<text x="149.4" y="27.2">U4O</text>
<text x="85.3" y="45.9">C523</text>
<text x="85.3" y="47.7">10uF</text>
<text x="85.3" y="63.7">C490</text>
<text x="85.3" y="65.4">1uF</text>
<text x="252.5" y="63.7">R256</text>
<text x="270.3" y="63.7">200R</text>
<text x="241.8" y="72.6">C530</text>
<text x="241.8" y="74.3">1uF</text>
<text x="254.3" y="72.6">C416</text>
<text x="254.3" y="74.3">4.7uF</text>
<text x="241.8" y="88.6">C541</text>
<text x="254.3" y="88.6">C594</text>
<text x="241.8" y="90.3">1uF</text>
<text x="254.3" y="90.3">4.7uF</text>
<text x="85.3" y="99.2">C488</text>
<text x="85.3" y="101">100nF</text>
<text x="85.3" y="115.2">C502</text>
<text x="85.3" y="117">100nF</text>
<text x="252.5" y="125.9">R258</text>
<text x="270.3" y="125.9">200R</text>
<text x="241.8" y="134.8">C540</text>
<text x="241.8" y="136.6">1uF</text>
<text x="256" y="134.8">C417</text>
<text x="256" y="136.6">4.7uF</text>
<text x="241.8" y="149">C531</text>
<text x="256" y="149">C587</text>
<text x="85.3" y="150.8">C498</text>
<text x="85.3" y="152.6">1uF</text>
<text x="241.8" y="150.8">100nF</text>
<text x="256" y="150.8">4.7uF</text>
<text x="149.4" y="157.2">RK3588</text>
<text x="85.3" y="165">C512</text>
<text x="85.3" y="166.8">1uF</text>
<text x="3.6" y="171.4">RK3588</text>
</g>
<g font-size="1.6" fill="#004080">
<text x="58.3" y="29.2">PCIE20_0_REFCLKP</text>
<text x="50.4" y="34.5">PCIE20_0_TXP/SATA30_0_TXP</text>
<text x="58.2" y="30.9">PCIE20_0_REFCLKN</text>
<text x="49.9" y="41.6">PCIE20_0_RXN/SATA30_0_RXN</text>
<text x="50" y="39.8">PCIE20_0_RXP/SATA30_0_RXP</text>
<text x="50.2" y="36.3">PCIE20_0_TXN/SATA30_0_TXN</text>
<text x="209.3" y="39.8">PCIE30_PORT0_REF_CLKN</text>
<text x="209.4" y="38.1">PCIE30_PORT0_REF_CLKP</text>
<text x="49.8" y="45.2">PCIE20_SATA30_0_AVDD_0V85</text>
<text x="213.6" y="45.2">PCIE30_PORT0_TX0N</text>
<text x="213.7" y="43.4">PCIE30_PORT0_TX0P</text>
<text x="213.4" y="50.5">PCIE30_PORT0_RX0N</text>
<text x="213.5" y="48.7">PCIE30_PORT0_RX0P</text>
<text x="213.5" y="59.4">PCIE30_PORT0_RX1P</text>
<text x="213.6" y="55.8">PCIE30_PORT0_TX1N</text>
<text x="213.7" y="54.1">PCIE30_PORT0_TX1P</text>
<text x="50.7" y="61.2">PCIE20_SATA30_0_AVDD_1V8</text>
<text x="211.2" y="64.7">PCIE30_PORT0_RESREF</text>
<text x="213.4" y="61.2">PCIE30_PORT0_RX1N</text>
<text x="209.5" y="68.3">PCIE30_PORT0_AVDD0V75</text>
<text x="58.3" y="77.2">PCIE20_1_REFCLKP</text>
<text x="50.4" y="82.5">PCIE20_1_TXP/SATA30_1_TXP</text>
<text x="58.2" y="79">PCIE20_1_REFCLKN</text>
<text x="49.9" y="89.6">PCIE20_1_RXN/SATA30_1_RXN</text>
<text x="50" y="87.8">PCIE20_1_RXP/SATA30_1_RXP</text>
<text x="50.2" y="84.3">PCIE20_1_TXN/SATA30_1_TXN</text>
<text x="210.4" y="84.3">PCIE30_PORT0_AVDD1V8</text>
<text x="49.8" y="95">PCIE20_SATA30_1_AVDD_0V85</text>
<text x="209.4" y="100.3">PCIE30_PORT1_REF_CLKP</text>
<text x="209.3" y="102.1">PCIE30_PORT1_REF_CLKN</text>
<text x="213.6" y="107.4">PCIE30_PORT1_TX0N</text>
<text x="213.7" y="105.6">PCIE30_PORT1_TX0P</text>
<text x="50.7" y="111">PCIE20_SATA30_1_AVDD_1V8</text>
<text x="213.4" y="112.7">PCIE30_PORT1_RX0N</text>
<text x="213.5" y="111">PCIE30_PORT1_RX0P</text>
<text x="213.6" y="118.1">PCIE30_PORT1_TX1N</text>
<text x="213.7" y="116.3">PCIE30_PORT1_TX1P</text>
<text x="213.4" y="123.4">PCIE30_PORT1_RX1N</text>
<text x="213.5" y="121.6">PCIE30_PORT1_RX1P</text>
<text x="58.2" y="130.5">PCIE20_2_REFCLKN</text>
<text x="58.3" y="128.7">PCIE20_2_REFCLKP</text>
<text x="209.5" y="130.5">PCIE30_PORT1_AVDD0V75</text>
<text x="211.2" y="127">PCIE30_PORT1_RESREF</text>
<text x="36.7" y="135.8">PCIE20_2_TXN/SATA30_2_TXN/USB30_2_SSTXN</text>
<text x="37" y="134.1">PCIE20_2_TXP/SATA30_2_TXP/USB30_2_SSTXP</text>
<text x="36.2" y="141.2">PCIE20_2_RXN/SATA30_2_RXN/USB30_2_SSRXN</text>
<text x="36.5" y="139.4">PCIE20_2_RXP/SATA30_2_RXP/USB30_2_SSRXP</text>
<text x="43.9" y="146.5">PCIE20_SATA30_USB30_2_AVDD_0V85</text>
<text x="210.4" y="146.5">PCIE30_PORT1_AVDD1V8</text>
<text x="44.7" y="162.5">PCIE20_SATA30_USB30_2_AVDD_1V8</text>
</g>
<g font-size="1.6">
<text x="75.9" y="28.1">L32</text>
<text x="75.9" y="29.8">L33</text>
<text x="75.9" y="35.2">M33</text>
<text x="75.9" y="33.4">M34</text>
<text x="75.9" y="38.7">N33</text>
<text x="75.9" y="40.5">N34</text>
<text x="232.4" y="37">E33</text>
<text x="232.4" y="38.7">E34</text>
<text x="75.9" y="44.1">M28</text>
<text x="83.2" y="46.8" transform="rotate(-90 83.2 46.8)">1</text>
<text x="92.5" y="43.9">140mA</text>
<text x="99.6" y="44.8">VDDA_0V85_S0</text>
<text x="232.4" y="42.3">D32</text>
<text x="232.4" y="44.1">D33</text>
<text x="232.4" y="47.6">G33</text>
<text x="83.2" y="51.9" transform="rotate(-90 83.2 51.9)">2</text>
<text x="85.3" y="53">C0402_BGA</text>
<text x="85.3" y="49.4">X5R</text>
<text x="85.3" y="51.2">4V</text>
<text x="232.4" y="53">C33</text>
<text x="232.4" y="49.4">G34</text>
<text x="93.3" y="59.9">270mA</text>
<text x="232.4" y="54.7">C34</text>
<text x="232.4" y="58.3">F32</text>
<text x="75.9" y="60.1">M27</text>
<text x="83.2" y="64.6" transform="rotate(-90 83.2 64.6)">1</text>
<text x="99.6" y="60.8">VCCA_1V8_S0</text>
<text x="232.4" y="63.6">B34</text>
<text x="232.4" y="60.1">F33</text>
<text x="252.5" y="65.4">R0201</text>
<text x="259.2" y="63.6">1</text>
<text x="267.9" y="63.6">2</text>
<text x="270.3" y="65.4">1%</text>
<text x="83.2" y="69.7" transform="rotate(-90 83.2 69.7)">2</text>
<text x="85.3" y="70.8">C0201</text>
<text x="85.3" y="67.2">X5R</text>
<text x="85.3" y="69">4V</text>
<text x="232.4" y="67.2">G24</text>
<text x="239.6" y="71.7" transform="rotate(-90 239.6 71.7)">1</text>
<text x="252.1" y="71.7" transform="rotate(-90 252.1 71.7)">1</text>
<text x="254.2" y="67">230mA</text>
<text x="263.1" y="67.9">VDD_0V75_S0</text>
<text x="75.9" y="76.1">H32</text>
<text x="75.9" y="77.9">H33</text>
<text x="239.6" y="76.8" transform="rotate(-90 239.6 76.8)">2</text>
<text x="241.8" y="76.1">X5R</text>
<text x="241.8" y="77.9">6.3V</text>
<text x="252.1" y="76.8" transform="rotate(-90 252.1 76.8)">2</text>
<text x="254.3" y="76.1">X5R</text>
<text x="254.3" y="77.9">10V</text>
<text x="75.9" y="81.4">K33</text>
<text x="75.9" y="83.2">K34</text>
<text x="232.4" y="83.2">G23</text>
<text x="241.8" y="79.7">C0201</text>
<text x="253.4" y="83">210mA</text>
<text x="254.3" y="79.7">C0402_BGA</text>
<text x="263.1" y="83.9">VCCA_1V8_S0</text>
<text x="75.9" y="86.7">J33</text>
<text x="75.9" y="88.5">J34</text>
<text x="239.6" y="87.7" transform="rotate(-90 239.6 87.7)">1</text>
<text x="252.1" y="87.7" transform="rotate(-90 252.1 87.7)">1</text>
<text x="75.9" y="93.9">L28</text>
<text x="93.3" y="93.7">140mA</text>
<text x="99.6" y="94.6">VDDA_0V85_S0</text>
<text x="239.6" y="92.8" transform="rotate(-90 239.6 92.8)">2</text>
<text x="241.8" y="95.7">C0201</text>
<text x="241.8" y="92.1">X5R</text>
<text x="241.8" y="93.9">6.3V</text>
<text x="252.1" y="92.8" transform="rotate(-90 252.1 92.8)">2</text>
<text x="254.3" y="95.7">C0402_BGA</text>
<text x="254.3" y="92.1">X5R</text>
<text x="254.3" y="93.9">10V</text>
<text x="83.2" y="98.3" transform="rotate(-90 83.2 98.3)">1</text>
<text x="232.4" y="99.2">A28</text>
<text x="232.4" y="101">B28</text>
<text x="83.2" y="103.5" transform="rotate(-90 83.2 103.5)">2</text>
<text x="85.3" y="106.3">C0201</text>
<text x="85.3" y="102.8">X5R</text>
<text x="85.3" y="104.6">6.3V</text>
<text x="232.4" y="106.3">A30</text>
<text x="232.4" y="104.5">B30</text>
<text x="75.9" y="109.9">L27</text>
<text x="94.2" y="109.7">270mA</text>
<text x="99.6" y="110.6">VCCA_1V8_S0</text>
<text x="232.4" y="111.6">A32</text>
<text x="232.4" y="109.9">B32</text>
<text x="83.2" y="119.5" transform="rotate(-90 83.2 119.5)">2</text>
<text x="83.2" y="114.3" transform="rotate(-90 83.2 114.3)">1</text>
<text x="85.3" y="118.8">X5R</text>
<text x="232.4" y="117">B29</text>
<text x="232.4" y="115.2">C29</text>
<text x="85.3" y="122.3">C0201</text>
<text x="85.3" y="120.6">6.3V</text>
<text x="232.4" y="125.9">A33</text>
<text x="232.4" y="122.3">B31</text>
<text x="232.4" y="120.5">C31</text>
<text x="259.2" y="125.9">1</text>
<text x="267.9" y="125.9">2</text>
<text x="75.9" y="129.4">G30</text>
<text x="75.9" y="127.6">G31</text>
<text x="232.4" y="129.4">H24</text>
<text x="252.5" y="127.7">R0201</text>
<text x="256.9" y="129.2">230mA</text>
<text x="264.9" y="130.2">VDD_0V75_S0</text>
<text x="270.3" y="127.7">1%</text>
<text x="75.9" y="134.7">H29</text>
<text x="75.9" y="133">H30</text>
<text x="239.6" y="133.9" transform="rotate(-90 239.6 133.9)">1</text>
<text x="253.9" y="133.9" transform="rotate(-90 253.9 133.9)">1</text>
<text x="75.9" y="140.1">J30</text>
<text x="75.9" y="138.3">J31</text>
<text x="239.6" y="139" transform="rotate(-90 239.6 139)">2</text>
<text x="241.8" y="141.9">C0201</text>
<text x="241.8" y="138.3">X5R</text>
<text x="241.8" y="140.1">6.3V</text>
<text x="253.9" y="139" transform="rotate(-90 253.9 139)">2</text>
<text x="256" y="138.3">X5R C0402_BGA</text>
<text x="256" y="140.1">10V</text>
<text x="75.9" y="145.4">K28</text>
<text x="83.2" y="149.9" transform="rotate(-90 83.2 149.9)">1</text>
<text x="93.3" y="145.2">140mA</text>
<text x="99.6" y="146.2">VDDA_0V85_S0</text>
<text x="232.4" y="145.4">H23</text>
<text x="239.6" y="149.9" transform="rotate(-90 239.6 149.9)">1</text>
<text x="253.9" y="149.9" transform="rotate(-90 253.9 149.9)">1</text>
<text x="256.9" y="145.2">210mA</text>
<text x="264.9" y="146.2">VCCA_1V8_S0</text>
<text x="83.2" y="155" transform="rotate(-90 83.2 155)">2</text>
<text x="85.3" y="154.3">X5R</text>
<text x="239.6" y="155" transform="rotate(-90 239.6 155)">2</text>
<text x="241.8" y="152.6">X5R</text>
<text x="241.8" y="154.3">6.3V</text>
<text x="253.9" y="155" transform="rotate(-90 253.9 155)">2</text>
<text x="256" y="152.6">X5R</text>
<text x="256" y="154.3">10V</text>
<text x="75.9" y="161.4">K27</text>
<text x="85.3" y="157.9">C0201</text>
<text x="85.3" y="156.1">4V</text>
<text x="94.2" y="161.2">270mA</text>
<text x="241.8" y="156.1">C0201</text>
<text x="256" y="156.1">C0402_BGA</text>
<text x="83.2" y="165.9" transform="rotate(-90 83.2 165.9)">1</text>
<text x="99.6" y="162.2">VCCA_1V8_S0</text>
<text x="83.2" y="171" transform="rotate(-90 83.2 171)">2</text>
<text x="85.3" y="172.1">C0201</text>
<text x="85.3" y="168.6">X5R</text>
<text x="85.3" y="170.3">4V</text>
<text x="253.9" y="202.7">Friday, July 25, 2025</text>
</g>
<g font-size="1.6" fill="#f00">
<text x="103.5" y="29">PCIE20_0_REFCLKp</text>
<text x="103.1" y="34.2">PCIE20_0_TXP</text>
<text x="103.1" y="35.9">PCIE20_0_TXN</text>
<text x="103.5" y="30.8">PCIE20_0_REFCLKN</text>
<text x="103.5" y="39.7">PCIE20_0_RXP</text>
<text x="103.5" y="41.4">PCIE20_0_RXN</text>
<text x="250.7" y="37.7">PCIE30_PORT0_REFCLKP_IN</text>
<text x="250.7" y="39.5">PCIE30_PORT0_REFCLKN_IN</text>
<text x="250.7" y="43.1">PCIE30_PORT0_TX0P</text>
<text x="250.7" y="44.8">PCIE30_PORT0_TX0N</text>
<text x="250.7" y="48.4">PCIE30_PORT0_RX0P</text>
<text x="250.7" y="50.2">PCIE30_PORT0_RX0N</text>
<text x="250.7" y="53.7">PCIE30_PORT0_TX1P</text>
<text x="250.7" y="59.1">PCIE30_PORT0_RX1P</text>
<text x="250.7" y="55.5">PCIE30_PORT0_TX1N</text>
<text x="238.6" y="63.5">PCIE30_0_REF</text>
<text x="250.7" y="60.8">PCIE30_PORT0_RX1N</text>
<text x="103.1" y="76.8">PCIE20_1_REFCLKP</text>
<text x="103.1" y="78.6">PCIE20_1_REFCLKN</text>
<text x="103.1" y="83.9">PCIE20_1_TXN</text>
<text x="103.1" y="82.2">PCIE20_1_TXP</text>
<text x="103.5" y="89.5">PCIE20_1_RXN</text>
<text x="103.5" y="87.7">PCIE20_1_RXP</text>
<text x="252.5" y="99.9">PCIE30_PORT1_REFCLKP_IN</text>
<text x="252.5" y="101.7">PCIE30_PORT1_REFCLKN_IN</text>
<text x="252.5" y="105.3">PCIE30_PORT1_TX2P</text>
<text x="252.5" y="107.1">PCIE30_PORT1_TX2N</text>
<text x="252.5" y="110.6">PCIE30_PORT1_RX2P</text>
<text x="252.5" y="112.4">PCIE30_PORT1_RX2N</text>
<text x="252.5" y="116">PCIE30_PORT1_TX3P</text>
<text x="252.5" y="117.7">PCIE30_PORT1_TX3N</text>
<text x="236.8" y="125.7">PCIE30_1_REF</text>
<text x="252.5" y="121.3">PCIE30_PORT1_RX3P</text>
<text x="252.5" y="123.1">PCIE30_PORT1_RX3N</text>
<text x="103.1" y="128.4">PCIE20_2_REFCLKP</text>
<text x="103.1" y="130.2">PCIE20_2_REFCLKN</text>
<text x="103.1" y="133.7">PCIE20_2_TXP</text>
<text x="103.1" y="135.5">PCIE20_2_TXN</text>
<text x="103.5" y="141">PCIE20_2_RXN</text>
<text x="103.5" y="139.2">PCIE20_2_RXP</text>
</g>
<g font-size="1.3">
<text x="30.8" y="1.3">5</text>
<text x="88.8" y="1.3">4</text>
<text x="146.9" y="1.3">3</text>
<text x="205" y="1.3">2</text>
<text x="263.1" y="1.3">1</text>
<text x=".5" y="28.4">D</text>
<text x="292.6" y="28.4">D</text>
<text x=".5" y="79.5">C</text>
<text x="292.6" y="79.5">C</text>
<text x=".5" y="130.6">B</text>
<text x="292.6" y="130.6">B</text>
<text x=".5" y="181.7">A</text>
<text x="292.6" y="181.7">A</text>
<text x="30.8" y="207.4">5</text>
<text x="88.8" y="207.4">4</text>
<text x="146.9" y="207.4">3</text>
<text x="205" y="207.4">2</text>
<text x="263.1" y="207.4">1</text>
</g>
<g font-size="1.2" fill="#00f">
<text x="184" y="64.3">PCIE20/SATA30</text>
<text x="187.4" y="65.5">MUX1</text>
<text x="184.4" y="128.5">PCIE20/SATA30/USB30</text>
<text x="189.1" y="129.7">MUX2</text>
</g>
</svg>
